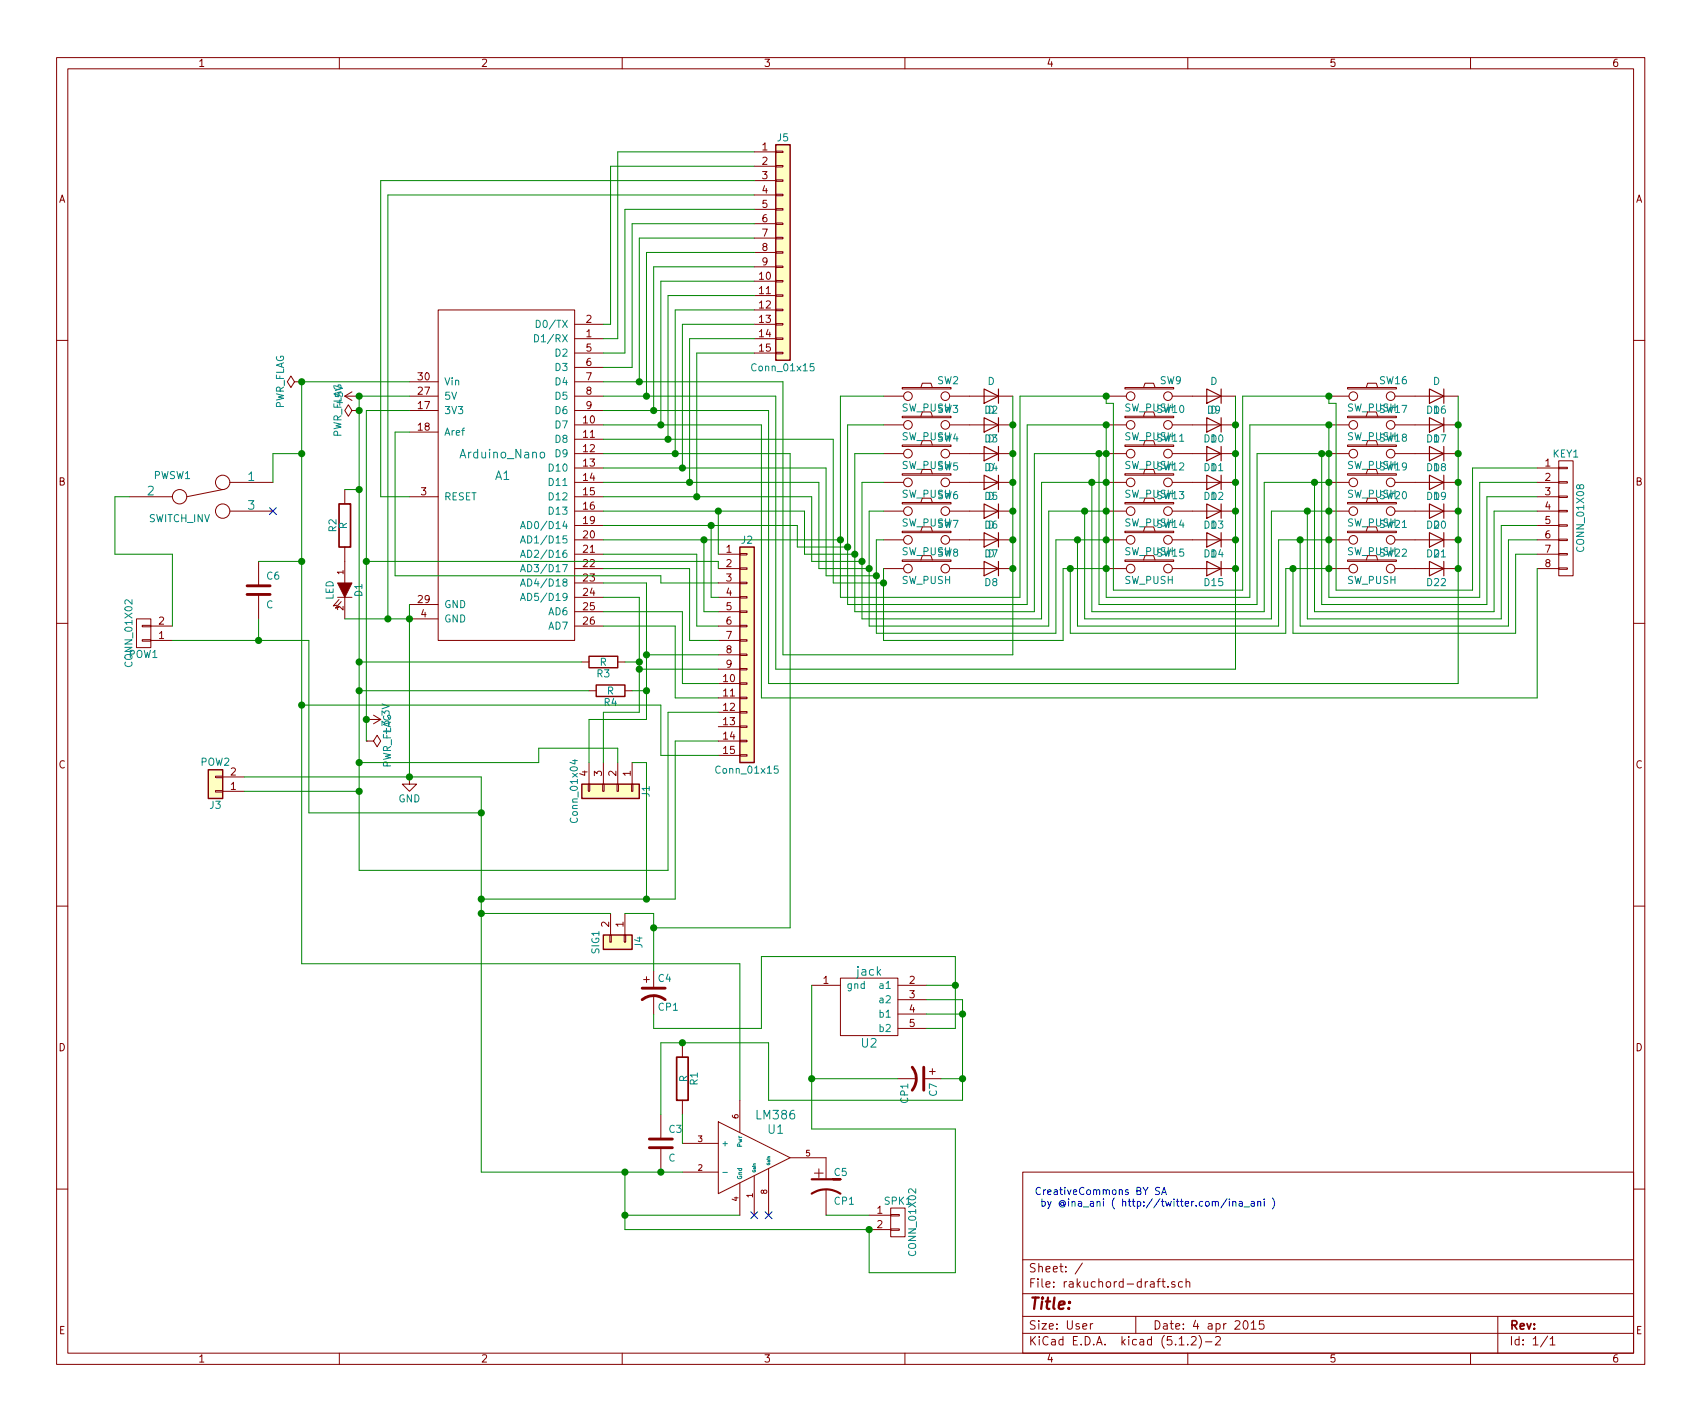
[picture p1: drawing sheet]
<svg xmlns="http://www.w3.org/2000/svg" width="301mm" height="251mm" viewBox="0 0 301 251" stroke-linecap="round" stroke-linejoin="round" font-family="sans-serif">
<g fill="none" stroke="#840000" stroke-width=".18">
<path d="M10 10.2h280.8v231h-280.8zM12 12.2h276.8v227h-276.8zM60 10.2v2M110 10.2v2M160 10.2v2M210 10.2v2M260 10.2v2M133.3 26.8h3.9M133.3 29.4h3.9M133.3 31.9h3.9M133.3 34.5h3.9M133.3 37h3.9"/>
<path d="M133.3 39.5h3.9M137.2 39.4h1.2v.3h-1.2zM137.2 36.9h1.2v.2h-1.2zM137.2 34.3h1.2v.3h-1.2zM137.2 31.8h1.2v.3h-1.2zM137.2 29.3h1.2v.2h-1.2zM137.2 26.7h1.2v.3h-1.2zM77.5 54.8h24.1v58.4h-24.1zM101.6 59.9h5.1M101.6 57.3h5.1M133.3 59.9h3.9M133.3 57.3h3.9"/>
<path d="M133.3 49.7h3.9M133.3 52.2h3.9M133.3 54.8h3.9M133.3 42.1h3.9M133.3 44.6h3.9M133.3 47.2h3.9M137.2 59.7h1.2v.3h-1.2zM137.2 57.2h1.2v.3h-1.2zM137.2 54.7h1.2v.2h-1.2zM137.2 52.1h1.2v.3h-1.2zM137.2 49.6h1.2v.2h-1.2zM137.2 47h1.2v.3h-1.2z"/>
<path d="M137.2 44.5h1.2v.3h-1.2zM137.2 42h1.2v.2h-1.2zM10 60.2h2M52.1 67.5l-.7-1-.6 1 .6 1 .7-1h1.2M53.3 67.5h.1M61 70h2.5M61 70l1.2 .8M62.2 72.6l-.6-1.1-.6 1.1 .6 1 .6-1h1.3M62.2 69.3l-1.2 .7M63.5 72.6h.1M72.4 70h5.1M72.4 72.6h5.1"/>
<path d="M72.4 76.4h5.1M72.4 67.5h5.1M101.6 70h5.1M101.6 75.1h5.1M101.6 77.6h5.1M101.6 72.6h5.1M101.6 67.5h5.1M101.6 62.4h5.1M101.6 64.9h5.1M133.3 62.4h3.9M137.2 62.3h1.2v.2h-1.2zM156.2 70h3.6"/>
<path d="M156.2 75.1h3.6M159.5 68.5h8.6v.3h-8.6zM159.5 73.6h8.6v.2h-8.6zM159.5 78.7h8.6v.2h-8.6zM162.8 68.5l.3-.8h1.5l.2 .8M167.9 70h11.2M167.9 75.1h11.2M195.6 70h3.5M195.6 75.1h3.5M198.9 68.5h8.6v.3h-8.6zM198.9 73.6h8.6v.2h-8.6zM198.9 78.7h8.6v.2h-8.6z"/>
<path d="M202.2 68.5l.2-.8h1.6l.2 .8M207.3 70h11.1M207.3 75.1h11.1M234.9 70h3.6M234.9 75.1h3.6M238.3 68.5h8.6v.3h-8.6zM238.3 73.6h8.6v.2h-8.6zM238.3 78.7h8.6v.2h-8.6zM241.6 68.5l.2-.8h1.5l.3 .8M246.6 70h11.2M246.6 75.1h11.2M288.8 60.2h2"/>
<path d="M22.9 87.8h7.6M39.4 86.5l-6.4 1.3M40.6 85.3h7.7M40.6 90.3h7.7M45.7 99.2v4.4M61 86.5v2.6M61 96.7v6.3M72.4 87.8h5.1M101.6 80.2h5.1M101.6 85.3h5.1M101.6 90.3h5.1M101.6 95.4h5.1"/>
<path d="M101.6 87.8h5.1M101.6 82.7h5.1M101.6 92.9h5.1M101.6 98h5.1M127 98h3.8M130.8 97.8h1.3v.3h-1.3zM156.2 80.2h3.6M156.2 85.3h3.6M156.2 90.3h3.6M156.2 95.4h3.6M159.5 83.7h8.6v.3h-8.6zM159.5 88.8h8.6v.3h-8.6z"/>
<path d="M159.5 93.9h8.6v.3h-8.6zM159.5 99h8.6v.2h-8.6zM167.9 80.2h11.2M167.9 85.3h11.2M167.9 90.3h11.2M167.9 95.4h11.2M195.6 80.2h3.5M195.6 85.3h3.5M195.6 90.3h3.5M195.6 95.4h3.5M198.9 83.7h8.6v.3h-8.6zM198.9 88.8h8.6v.3h-8.6z"/>
<path d="M198.9 93.9h8.6v.3h-8.6zM198.9 99h8.6v.2h-8.6zM207.3 80.2h11.1M207.3 85.3h11.1M207.3 90.3h11.1M207.3 95.4h11.1M234.9 80.2h3.6M234.9 85.3h3.6M234.9 90.3h3.6M234.9 95.4h3.6M238.3 83.7h8.6v.3h-8.6zM238.3 88.8h8.6v.3h-8.6z"/>
<path d="M238.3 93.9h8.6v.3h-8.6zM238.3 99h8.6v.2h-8.6zM246.6 80.2h11.2M246.6 85.3h11.2M246.6 90.3h11.2M246.6 95.4h11.2M271.8 85.3h3.8M271.8 90.3h3.8M271.8 95.4h3.8M271.8 87.8h3.8M271.8 82.7h3.8M271.8 92.9h3.8"/>
<path d="M271.8 98h3.8M275.6 81.5h2.5v20.3h-2.5zM275.6 97.8h1.5v.3h-1.5zM275.6 95.3h1.5v.3h-1.5zM275.6 92.8h1.5v.2h-1.5zM275.6 90.2h1.5v.3h-1.5zM275.6 87.7h1.5v.2h-1.5zM275.6 85.1h1.5v.3h-1.5zM275.6 82.6h1.5v.3h-1.5zM10 110.2h2M24.1 109.4h2.6v5.1h-2.6zM25.1 110.5h1.6v.3h-1.6z"/>
<path d="M25.1 113.1h1.6v.2h-1.6zM26.7 113.2h3.8M26.7 110.7h3.8M45.7 105.1v4.3M59.7 105.6h2.5M59.9 106l-1 1.1 .7-.1M60.3 106.3l-1 1.2 .6-.1M61 105.6v3.8M72.4 106.9h5.1M72.4 109.4h5.1M101.6 100.5h5.1M101.6 110.7h5.1"/>
<path d="M101.6 105.6h5.1M101.6 103h5.1M101.6 108.1h5.1M102.9 117h1.2M109.2 117h1.3M127 100.5h3.8M127 113.2h3.8M127 110.7h3.8M127 105.6h3.8M127 103h3.8M127 108.1h3.8M127 115.7h3.8"/>
<path d="M127 118.3h3.8M130.8 118.2h1.3v.2h-1.3zM130.8 115.6h1.3v.3h-1.3zM130.8 113.1h1.3v.2h-1.3zM130.8 110.5h1.3v.3h-1.3zM130.8 108h1.3v.3h-1.3zM130.8 105.5h1.3v.2h-1.3zM130.8 102.9h1.3v.3h-1.3zM130.8 100.4h1.3v.2h-1.3zM156.2 100.5h3.6M167.9 100.5h11.2M195.6 100.5h3.5"/>
<path d="M207.3 100.5h11.1M234.9 100.5h3.6M246.6 100.5h11.2M271.8 100.5h3.8M275.6 100.4h1.5v.2h-1.5zM288.8 110.2h2M38.1 137.2h1.3v.3h-1.3zM38.1 139.7h1.3v.3h-1.3zM39.4 139.9h3.8M39.4 137.3h3.8M64.8 131h1.2l.7-1 .6 1-.6 1-.7-1M64.8 131h.1"/>
<path d="M64.8 127.2h2.5M66 126.4l1.3 .8M67.3 127.2l-1.3 .7M72.4 137.3v1.3h1.3l-1.3 1.3-1.3-1.3h1.3M104 138.6h.3v1.3h-.3zM104.1 134.8v3.8M104.1 122.1h1.3M106.6 138.6h.2v1.3h-.2zM106.7 134.8v3.8M109.1 138.6h.2v1.3h-.2zM109.2 134.8v3.8M110.5 122.1h1.3"/>
<path d="M111.6 138.6h.3v1.3h-.3zM111.8 134.8v3.8M127 120.8h3.8M127 123.4h3.8M127 125.9h3.8M127 128.4h3.8M127 131h3.8M127 133.5h3.8M130.8 133.4h1.3v.3h-1.3zM130.8 130.9h1.3v.2h-1.3zM130.8 128.3h1.3v.3h-1.3zM130.8 125.8h1.3v.2h-1.3z"/>
<path d="M130.8 123.2h1.3v.3h-1.3zM130.8 120.7h1.3v.3h-1.3zM10 160.2h2M107.8 165.3h.3v1.2h-.3zM107.9 161.5v3.8M110.4 165.3h.2v1.2h-.2zM110.5 161.5v3.8M113.8 173.1h1M114.3 172.6v1.1M115.6 171.6v2.8M115.6 175.9v3.3M143.5 174.2h5.1"/>
<path d="M148.6 172.9h10.1v10.2h-10.1zM158.7 174.2h5.1M158.7 176.7h5.1M158.7 179.2h5.1M288.8 160.2h2M116.8 197v4.3M120.6 184.3v2.6M120.6 194.5v2.5M127 198.3l12.7 6.3-12.7 6.4zM130.8 194.5v5.7M158.7 181.8h5.1M158.7 190.7h3.4"/>
<path d="M163.6 190.7h2.8M164.3 189.4h1.1M164.8 188.9v1M10 210.2h2M116.8 202.9v4.3M120.6 207.2h6.4M120.6 202.1h6.4M130.8 209.1v5.7M133.3 207.8v7M135.9 206.5v8.3M139.7 204.6h6.3v3.9M146 210.2v4.6"/>
<path d="M153.7 214.8h3.8M153.7 217.3h3.8M157.5 217.2h1.5v.3h-1.5zM157.5 214.7h1.5v.2h-1.5zM157.5 213.5h2.5v5.1h-2.5zM180.8 207.2h108v32h-108zM288.8 210.2h2M60 239.2v2M110 239.2v2M160 239.2v2M180.8 235.7h108M180.8 232.7h108"/>
<path d="M180.8 228.7h108M180.8 222.7h108M191.4 223.3l-1.3 1.9M192.8 234v.9M193.2 234l-.4 .2M200.8 232.7v3M204.6 226.5h.5M205.1 226l-.3 .3v1.2M205.4 226.5h.6M205.6 226v1.3l.4 .2M206.5 227.4v.1M207.7 226.6a.37 .37 0 0 0-.6 .1l.1 .3 .5 .1 .1 .2-.2 .2h-.5"/>
<path d="M208.5 237.7h.8M209.1 226.6l-.5-.1-.2 .3 .1 .7h.6M209.7 226.7l.1-.1a.37 .37 0 0 1 .6 .1v.8M209.7 226v1.5M210 237.6v.1M210 239.2v2M210.6 236.4l.2-.2h.4l.2 .2 .1 .3-.1 .2-.8 .8h.9M212 236a1.71 1.71 0 0 1 0 2.3M213.1 237.2h1.2M214.9 236.4l.2-.2h.4l.3 .5-.9 1h.9M220 233.5l.1-.1a.8 .8 0 0 1 .6 .8 .8 .8 0 0 1-.6 .7 1 1 0 0 1-.1-1.4zM221.2 233.9l.4-.5v1.5"/>
<path d="M221.2 234.9h.9M223.4 233.4h-.7l-.1 .8 .3-.2 .5 .1 .1 .2-.1 .5-.2 .1-.6-.1M260 239.2v2M264.8 232.7v6.5M273.6 236.2l-1.2 1.9M274.1 236.7l.4-.5v1.5M274.1 237.7h.8"/>
<circle cx="160.5" cy="70" r=".76"/>
<circle cx="160.5" cy="75.1" r=".76"/>
<circle cx="167.1" cy="70" r=".76"/>
<circle cx="167.1" cy="75.1" r=".76"/>
<circle cx="199.9" cy="70" r=".76"/>
<circle cx="199.9" cy="75.1" r=".76"/>
<circle cx="206.5" cy="70" r=".76"/>
<circle cx="206.5" cy="75.1" r=".76"/>
<circle cx="239.3" cy="70" r=".76"/>
<circle cx="239.3" cy="75.1" r=".76"/>
<circle cx="245.9" cy="70" r=".76"/>
<circle cx="245.9" cy="75.1" r=".76"/>
<circle cx="31.7" cy="87.8" r="1.27"/>
<circle cx="39.4" cy="85.3" r="1.27"/>
<circle cx="39.4" cy="90.3" r="1.27"/>
<circle cx="160.5" cy="95.4" r=".76"/>
<circle cx="160.5" cy="80.2" r=".76"/>
<circle cx="160.5" cy="85.3" r=".76"/>
<circle cx="160.5" cy="90.3" r=".76"/>
<circle cx="167.1" cy="90.3" r=".76"/>
<circle cx="167.1" cy="80.2" r=".76"/>
<circle cx="167.1" cy="85.3" r=".76"/>
<circle cx="167.1" cy="95.4" r=".76"/>
<circle cx="199.9" cy="90.3" r=".76"/>
<circle cx="199.9" cy="80.2" r=".76"/>
<circle cx="199.9" cy="95.4" r=".76"/>
<circle cx="199.9" cy="85.3" r=".76"/>
<circle cx="206.5" cy="90.3" r=".76"/>
<circle cx="206.5" cy="80.2" r=".76"/>
<circle cx="206.5" cy="85.3" r=".76"/>
<circle cx="206.5" cy="95.4" r=".76"/>
<circle cx="239.3" cy="90.3" r=".76"/>
<circle cx="239.3" cy="80.2" r=".76"/>
<circle cx="239.3" cy="85.3" r=".76"/>
<circle cx="239.3" cy="95.4" r=".76"/>
<circle cx="245.9" cy="90.3" r=".76"/>
<circle cx="245.9" cy="80.2" r=".76"/>
<circle cx="245.9" cy="85.3" r=".76"/>
<circle cx="245.9" cy="95.4" r=".76"/>
<circle cx="160.5" cy="100.5" r=".76"/>
<circle cx="167.1" cy="100.5" r=".76"/>
<circle cx="199.9" cy="100.5" r=".76"/>
<circle cx="206.5" cy="100.5" r=".76"/>
<circle cx="239.3" cy="100.5" r=".76"/>
<circle cx="245.9" cy="100.5" r=".76"/>
</g>
<path d="M47.7 89.7l1.2 1.3M48.9 89.7l-1.2 1.3M132.7 214.2l1.3 1.2M134 214.2l-1.3 1.2M135.3 214.2l1.2 1.2M136.5 214.2l-1.2 1.2" fill="none" stroke="#000084" stroke-width=".18"/>
<g fill="none" stroke="#008484" stroke-width=".18">
<path d="M94.5 59.2a.64 .64 0 0 1 .7 .6 .64 .64 0 0 1-.7 .6zM94.8 56.6a.64 .64 0 0 1 .7 .6 .64 .64 0 0 1-.7 .7zM143.9 64.3h-.6l-.1 .6 .2-.1h.4l.1 .6-.2 .2-.5-.2M92 93.4l.5-1.2 .4 1.2M92 96l.5-1.3 .4 1.3M92 98.5l.5-1.2 .4 1.2M92.2 93.1h.6M92.2 95.6h.6M92.2 98.2h.6M95.6 80.1l.2-.2 .4 .2 .1 .5-.2 .3h-.3l-.2-.1zM92 101.1l.5-1.3 .4 1.3M92 103.6l.5-1.3 .4 1.3"/>
<path d="M92 106.1l.5-1.2 .4 1.2M92.2 100.7h.6M92.2 103.2h.6M92.2 105.8h.6M101.2 134.4h.9M101.7 134.3v.7l-.9-.3M137.5 135.4h-.6v.6l.2-.1 .4 .1v.5l-.1 .2-.5-.2M127.8 207.2h.8"/>
</g>
<path d="M59.9 89.1h2.1v7.6h-2.1zM119.6 186.9h2.1v7.6h-2.1z" fill="none" stroke="#840000" stroke-width=".3"/>
<path d="M43.7 105.1h4.1M43.7 103.6h4.1M113.5 176.7a3.3 3.3 0 0 1 4.1 0M113.5 174.7h4.1M161.3 188.6a3.3 3.3 0 0 1 0 4.1M163.3 188.6v4.1M114.8 202.9h4.1M114.8 201.3h4.1" fill="none" stroke="#840000" stroke-width=".51"/>
<path d="M143.5 211a4.6 4.6 0 0 1 5.1 0M143.5 208.5h5.1h-1.3" fill="none" stroke="#840000" stroke-width=".38"/>
<path d="M59.7 103h2.5l-1.2 2.6z" fill="#840000" stroke="#840000" stroke-width=".18"/>
<g fill="#ffffc2" stroke="#ffffc2" stroke-width=".18">
<path d="M102.9 138.6h10.1v2.5h-10.1z"/>
<path d="M106.7 165.3h5.1v2.5h-5.1z"/>
<path d="M36.8 136.1h2.6v5h-2.6z"/>
<path d="M137.2 25.6h2.5v38.1h-2.5z"/>
<path d="M130.8 96.7h2.5v38.1h-2.5z"/>
</g>
<path d="M137.2 25.6h2.5v38.1h-2.5zM130.8 96.7h2.5v38.1h-2.5zM104.1 116h5.1v2h-5.1zM36.8 136.1h2.6v5h-2.6zM102.9 138.6h10.1v2.5h-10.1zM105.4 121.1h5.1v2h-5.1zM106.7 165.3h5.1v2.5h-5.1z" fill="none" stroke="#840000" stroke-width=".25"/>
<g fill="none" stroke="#840000" stroke-width=".2">
<path d="M174 68.8l2.5 1.2-2.5 1.3zM174 73.8l2.5 1.3-2.5 1.3zM174 78.9l2.5 1.3-2.5 1.3zM176.5 68.8v2.5M176.5 73.8v2.6M176.5 78.9v2.6M213.4 68.8l2.5 1.2-2.5 1.3zM213.4 73.8l2.5 1.3-2.5 1.3zM213.4 78.9l2.5 1.3-2.5 1.3zM215.9 68.8v2.5M215.9 73.8v2.6M215.9 78.9v2.6"/>
<path d="M252.7 68.8l2.6 1.2-2.6 1.3zM252.7 73.8l2.6 1.3-2.6 1.3zM252.7 78.9l2.6 1.3-2.6 1.3zM255.3 68.8v2.5M255.3 73.8v2.6M255.3 78.9v2.6M174 84l2.5 1.3-2.5 1.2zM174 89.1l2.5 1.2-2.5 1.3zM174 94.2l2.5 1.2-2.5 1.3zM174 99.2l2.5 1.3-2.5 1.3zM176.5 84v2.5M176.5 89.1v2.5"/>
<path d="M176.5 94.2v2.5M176.5 99.2v2.6M213.4 84l2.5 1.3-2.5 1.2zM213.4 89.1l2.5 1.2-2.5 1.3zM213.4 94.2l2.5 1.2-2.5 1.3zM213.4 99.2l2.5 1.3-2.5 1.3zM215.9 84v2.5M215.9 89.1v2.5M215.9 94.2v2.5M215.9 99.2v2.6M252.7 84l2.6 1.3-2.6 1.2zM252.7 89.1l2.6 1.2-2.6 1.3z"/>
<path d="M252.7 94.2l2.6 1.2-2.6 1.3zM252.7 99.2l2.6 1.3-2.6 1.3zM255.3 84v2.5M255.3 89.1v2.5M255.3 94.2v2.5M255.3 99.2v2.6"/>
</g>
<g fill="none" stroke="#008400" stroke-width=".18">
<path d="M133.3 31.9h-66v55.9h5.1M133.3 37h-22.8v25.4h-3.8M133.3 26.8h-24.1v33.1h-2.5M133.3 29.4h-25.4v27.9h-1.2M133.3 34.5h-64.7v74.9M133.3 39.5h-21.5v25.4h-5.1M133.3 47.2h-17.7v25.4M133.3 57.3h-12.7v25.4M133.3 49.7h-16.5v25.4M133.3 44.6h-19v25.4M133.3 42.1h-20.3v25.4M133.3 59.9h-11.4v25.4"/>
<path d="M133.3 52.2h-15.2v25.4M133.3 54.8h-13.9v25.4M72.4 70h-8.9v83.8h54.6v-27.9h8.9M72.4 76.4h-2.6v25.4h47v1.2h10.2M72.4 67.5h-19.1v102.9h77.5v24.1M72.4 72.6h-7.6v58.4M106.7 67.5h31.7v48.2h40.7v-45.7M106.7 70h30.5v48.3h81.2v-48.3M106.7 75.1h27.9v48.3h137.2v-22.9M106.7 77.6h40.6v25.4h8.9M133.3 62.4h-10.1v25.4M156.2 70h-7.6v35.6h31.7v-35.6h15.3v1.3h1.2v33h22.9v-34.3h15.2v1.3h1.3v33h24.1v-21.6h11.5"/>
<path d="M156.2 75.1h-6.3v31.8h31.7v-31.8h14v30.5h25.4v-30.5h13.9v30.5h26.7v-20.3h10.2M257.8 70v50.8h-121.9v-48.2h-29.2M22.9 87.8h-2.6v10.2h10.2v12.7M45.7 99.2h7.6M53.3 80.2h-5v5.1M61 86.5h2.5M64.8 99.2h62.2v1.3M106.7 98h16.5v12.7h3.8M106.7 90.3h35.5v7.7h8.9M106.7 87.8h36.8v11.4h8.9M106.7 82.7h39.3v19.1h8.9M106.7 85.3h38.1v15.2h8.9"/>
<path d="M106.7 92.9h34.3v3.8h8.9M106.7 95.4h41.9M106.7 80.2h33v83.8h-24.1M124.5 95.4v12.7h2.5M125.7 92.9v12.7h1.3M127 90.3v7.7M156.2 80.2h-5.1v27.9h31.8v-27.9h12.7M156.2 85.3h-3.8v24.1h31.7v-24.1h11.5M156.2 90.3h-2.5v20.4h31.7v-20.4h10.2M156.2 95.4h-1.3v16.5h31.8v-16.5h8.9M190.5 95.4v15.3h35.6v-15.3h8.8M191.8 90.3v19.1h33v-19.1h10.1"/>
<path d="M193 85.3v22.8h30.5v-22.8h11.4M194.3 80.2v26.7h27.9v-26.7h12.7M229.9 95.4v15.3h36.8v-15.3h5.1M231.1 90.3v19.1h34.3v-16.5h6.4M232.4 85.3v22.8h31.8v-17.8h7.6M233.7 80.2v26.7h29.2v-19.1h8.9M271.8 98h-3.8v13.9h-39.4v-11.4M30.5 113.2h24.1v30.5h30.5M45.7 109.4v3.8M61 109.4h11.4M63.5 117h39.4M72.4 106.9v30.4"/>
<path d="M106.7 100.5h15.2v12.7h5.1M106.7 105.6h6.3v20.3h-6.3v8.9M106.7 108.1h13.9v12.7h6.4M106.7 110.7h12.7v12.7h7.6M106.7 103h7.6v24.2h-10.2v7.6M110.5 117h2.5M113 118.3h14M114.3 115.7h12.7M156.2 100.5v12.7h31.8v-12.7h7.6M189.2 100.5v11.4h38.1v-11.4h7.6M43.2 137.3h41.9v69.9h35.5M43.2 139.9h20.3"/>
<path d="M53.3 124.6h63.5v8.9h10.2M63.5 122.1h40.6M63.5 134.8h31.7v-2.5h14v2.5M111.8 134.8h2.5v24.1M111.8 122.1h2.5M127 131h-7.6v27.9h-34.3M85.1 161.5h22.8M110.5 161.5h5.1v10.1M115.6 179.2v2.6h19v-12.7h34.3v12.7h-5.1M143.5 174.2v25.4h25.4v25.4h-15.2v-7.7h-43.2v-10.1M163.8 176.7h6.4v17.8h-34.3v-10.2h-19.1v12.7M163.8 179.2h6.4"/>
<path d="M163.8 174.2h5.1M120.6 197v5.1M143.5 190.7h15.2M166.4 190.7h3.8M110.5 214.8h20.3M146 214.8h7.7"/>
</g>
<g fill="#008400" stroke="#008400" stroke-width=".25">
<circle cx="179.1" cy="75.1" r=".51"/>
<circle cx="179.1" cy="80.2" r=".51"/>
<circle cx="179.1" cy="85.3" r=".51"/>
<circle cx="179.1" cy="90.3" r=".51"/>
<circle cx="179.1" cy="95.4" r=".51"/>
<circle cx="179.1" cy="100.5" r=".51"/>
<circle cx="218.4" cy="75.1" r=".51"/>
<circle cx="218.4" cy="80.2" r=".51"/>
<circle cx="218.4" cy="85.3" r=".51"/>
<circle cx="218.4" cy="90.3" r=".51"/>
<circle cx="218.4" cy="95.4" r=".51"/>
<circle cx="195.6" cy="70" r=".51"/>
<circle cx="195.6" cy="75.1" r=".51"/>
<circle cx="194.3" cy="80.2" r=".51"/>
<circle cx="193" cy="85.3" r=".51"/>
<circle cx="191.8" cy="90.3" r=".51"/>
<circle cx="190.5" cy="95.4" r=".51"/>
<circle cx="189.2" cy="100.5" r=".51"/>
<circle cx="257.8" cy="75.1" r=".51"/>
<circle cx="257.8" cy="80.2" r=".51"/>
<circle cx="257.8" cy="85.3" r=".51"/>
<circle cx="257.8" cy="90.3" r=".51"/>
<circle cx="257.8" cy="95.4" r=".51"/>
<circle cx="235" cy="75.1" r=".51"/>
<circle cx="233.7" cy="80.2" r=".51"/>
<circle cx="232.4" cy="85.3" r=".51"/>
<circle cx="231.1" cy="90.3" r=".51"/>
<circle cx="229.9" cy="95.4" r=".51"/>
<circle cx="228.6" cy="100.5" r=".51"/>
<circle cx="218.4" cy="100.5" r=".51"/>
<circle cx="257.8" cy="100.5" r=".51"/>
<circle cx="156.2" cy="103" r=".51"/>
<circle cx="154.9" cy="101.8" r=".51"/>
<circle cx="153.7" cy="100.5" r=".51"/>
<circle cx="152.4" cy="99.2" r=".51"/>
<circle cx="151.1" cy="98" r=".51"/>
<circle cx="149.9" cy="96.7" r=".51"/>
<circle cx="148.6" cy="95.4" r=".51"/>
<circle cx="110.5" cy="207.2" r=".51"/>
<circle cx="110.5" cy="214.8" r=".51"/>
<circle cx="53.3" cy="80.2" r=".51"/>
<circle cx="116.8" cy="207.2" r=".51"/>
<circle cx="170.2" cy="179.2" r=".51"/>
<circle cx="168.9" cy="174.2" r=".51"/>
<circle cx="53.3" cy="99.2" r=".51"/>
<circle cx="45.7" cy="113.2" r=".51"/>
<circle cx="120.7" cy="184.3" r=".51"/>
<circle cx="85.1" cy="143.7" r=".51"/>
<circle cx="170.2" cy="190.7" r=".51"/>
<circle cx="143.5" cy="190.7" r=".51"/>
<circle cx="72.4" cy="109.4" r=".51"/>
<circle cx="63.5" cy="86.5" r=".51"/>
<circle cx="63.5" cy="117" r=".51"/>
<circle cx="63.5" cy="122.1" r=".51"/>
<circle cx="113" cy="117" r=".51"/>
<circle cx="114.3" cy="122.1" r=".51"/>
<circle cx="115.6" cy="164" r=".51"/>
<circle cx="85.1" cy="161.5" r=".51"/>
<circle cx="68.6" cy="109.4" r=".51"/>
<circle cx="113" cy="67.5" r=".51"/>
<circle cx="114.3" cy="70" r=".51"/>
<circle cx="115.6" cy="72.6" r=".51"/>
<circle cx="116.8" cy="75.1" r=".51"/>
<circle cx="118.1" cy="77.6" r=".51"/>
<circle cx="119.4" cy="80.2" r=".51"/>
<circle cx="120.7" cy="82.7" r=".51"/>
<circle cx="121.9" cy="85.3" r=".51"/>
<circle cx="123.2" cy="87.8" r=".51"/>
<circle cx="127" cy="90.3" r=".51"/>
<circle cx="125.7" cy="92.9" r=".51"/>
<circle cx="124.5" cy="95.4" r=".51"/>
<circle cx="114.3" cy="115.7" r=".51"/>
<circle cx="113" cy="118.3" r=".51"/>
<circle cx="53.3" cy="124.6" r=".51"/>
<circle cx="72.4" cy="137.3" r=".51"/>
<circle cx="85.1" cy="158.9" r=".51"/>
<circle cx="114.3" cy="158.9" r=".51"/>
<circle cx="64.8" cy="127.2" r=".51"/>
<circle cx="64.8" cy="99.2" r=".51"/>
<circle cx="63.5" cy="72.6" r=".51"/>
<circle cx="63.5" cy="139.9" r=".51"/>
<circle cx="63.5" cy="134.8" r=".51"/>
<circle cx="53.3" cy="67.5" r=".51"/>
<circle cx="63.5" cy="70" r=".51"/>
<circle cx="153.7" cy="217.3" r=".51"/>
<circle cx="195.6" cy="80.2" r=".51"/>
<circle cx="195.6" cy="85.3" r=".51"/>
<circle cx="195.6" cy="90.3" r=".51"/>
<circle cx="195.6" cy="95.4" r=".51"/>
<circle cx="195.6" cy="100.5" r=".51"/>
<circle cx="235" cy="70" r=".51"/>
<circle cx="235" cy="80.2" r=".51"/>
<circle cx="235" cy="85.3" r=".51"/>
<circle cx="235" cy="90.3" r=".51"/>
<circle cx="235" cy="95.4" r=".51"/>
<circle cx="235" cy="100.5" r=".51"/>
</g>
<g fill="none" stroke="#0000c2" stroke-width=".18">
<path d="M205 210l-.5-.1-.2 .1v.4l.6 .2 .1 .3-.2 .2h-.5M205.4 211.1l.4-1.2 .4 1.2M205.5 210.8h.6M216.9 211.9l-1.1 1.6M217.3 211.9v.2M217.3 212.4v.8M218 212.5l.1-.1h.3l.1 .8M218 212.4v.8M219.1 212.4h.5l.1 .8M219.7 212.7h-.5l-.2 .2 .1 .3h.6M220 213.3h.9M221.2 212.4h.5l.1 .8"/>
<path d="M221.8 212.7h-.5l-.1 .2 .1 .3h.5M222.4 212.5l.2-.1h.3v.8M222.4 212.4v.8M223.5 211.9v.2M223.5 212.4v.8M225 211.8a1.4 1.4 0 0 1 0 1.9"/>
</g>
<g font-size="2.8" fill="#840000">
<text x="144" y="208.3">+</text>
<text x="181.8" y="231.5">Title:</text>
</g>
<g font-size="2.1" fill="#008484">
<text x="81.6" y="81">Arduino_Nano</text>
<text x="26.1" y="87.6">2</text>
<text x="43.9" y="85">1</text>
<text x="87.6" y="84.8">A1</text>
<text x="43.9" y="90.1">3</text>
<text x="151.6" y="172.5">jack</text>
<text x="152.3" y="185.2">U2</text>
<text x="133.9" y="197.9">LM386</text>
<text x="135.8" y="200.4">U1</text>
</g>
<g font-size="2.1" fill="#840000">
<text x="181.8" y="227.6">File: rakuchord-draft.sch</text>
<text x="181.8" y="224.9">Sheet: /</text>
<text x="181.8" y="237.8">KiCad E.D.A. kicad (5.1.2)-2</text>
<text x="181.8" y="235">Size: User</text>
<text x="203.8" y="235">Date: 4 apr 2015</text>
<text x="266.8" y="235">Rev:</text>
<text x="266.8" y="237.8">Id: 1/1</text>
</g>
<g font-size="1.8" fill="#840000">
<text x="35" y="11.8">1</text>
<text x="85" y="11.8">2</text>
<text x="135" y="11.8">3</text>
<text x="185" y="11.8">4</text>
<text x="235" y="11.8">5</text>
<text x="285" y="11.8">6</text>
<text x="134.8" y="26.6">1</text>
<text x="134.8" y="29.1">2</text>
<text x="10.4" y="35.8">A</text>
<text x="134.8" y="31.7">3</text>
<text x="134.8" y="34.2">4</text>
<text x="289.2" y="35.8">A</text>
<text x="134.8" y="36.8">5</text>
<text x="134.8" y="39.3">6</text>
<text x="134.8" y="41.8">7</text>
<text x="134.8" y="44.4">8</text>
<text x="134.8" y="46.9">9</text>
<text x="134.3" y="49.5">10</text>
<text x="134.3" y="52">11</text>
<text x="103.7" y="59.6">1</text>
<text x="103.7" y="57.1">2</text>
<text x="134.3" y="54.5">12</text>
<text x="134.3" y="57.1">13</text>
<text x="134.3" y="59.6">14</text>
<text x="103.7" y="62.2">5</text>
<text x="103.7" y="64.7">6</text>
<text x="134.3" y="62.2">15</text>
<text x="74" y="69.8">27</text>
<text x="74" y="67.2">30</text>
<text x="103.7" y="67.2">7</text>
<text x="103.7" y="69.8">8</text>
<text x="74" y="72.3">17</text>
<text x="74" y="76.1">18</text>
<text x="103.2" y="74.9">10</text>
<text x="103.2" y="77.4">11</text>
<text x="103.7" y="72.3">9</text>
<text x="159.5" y="72.7">SW_PUSH</text>
<text x="159.5" y="77.8">SW_PUSH</text>
<text x="198.8" y="72.7">SW_PUSH</text>
<text x="198.8" y="77.8">SW_PUSH</text>
<text x="238.2" y="72.7">SW_PUSH</text>
<text x="238.2" y="77.8">SW_PUSH</text>
<text x="103.2" y="79.9">12</text>
<text x="103.2" y="82.5">13</text>
<text x="159.5" y="82.9">SW_PUSH</text>
<text x="198.8" y="82.9">SW_PUSH</text>
<text x="238.2" y="82.9">SW_PUSH</text>
<text x="273.2" y="82.5">1</text>
<text x="10.4" y="85.8">B</text>
<text x="74.4" y="87.6">3</text>
<text x="103.2" y="85">14</text>
<text x="103.2" y="87.6">15</text>
<text x="159.5" y="88">SW_PUSH</text>
<text x="198.8" y="88">SW_PUSH</text>
<text x="238.2" y="88">SW_PUSH</text>
<text x="273.2" y="85">2</text>
<text x="273.2" y="87.6">3</text>
<text x="289.2" y="85.8">B</text>
<text x="103.2" y="90.1">16</text>
<text x="103.2" y="92.6">19</text>
<text x="103.2" y="95.2">20</text>
<text x="159.5" y="93.1">SW_PUSH</text>
<text x="198.8" y="93.1">SW_PUSH</text>
<text x="238.2" y="93.1">SW_PUSH</text>
<text x="273.2" y="90.1">4</text>
<text x="273.2" y="92.6">5</text>
<text x="273.2" y="95.2">6</text>
<text x="103.2" y="97.7">21</text>
<text x="103.2" y="100.3">22</text>
<text x="128.4" y="97.7">1</text>
<text x="128.4" y="100.3">2</text>
<text x="159.5" y="98.1">SW_PUSH</text>
<text x="198.8" y="98.1">SW_PUSH</text>
<text x="238.2" y="98.1">SW_PUSH</text>
<text x="273.2" y="97.7">7</text>
<text x="273.2" y="100.3">8</text>
<text x="74" y="106.6">29</text>
<text x="103.2" y="102.8">23</text>
<text x="103.2" y="105.3">24</text>
<text x="103.2" y="107.9">25</text>
<text x="128.4" y="102.8">3</text>
<text x="128.4" y="105.3">4</text>
<text x="128.4" y="107.9">5</text>
<text x="28.1" y="113">1</text>
<text x="28.1" y="110.4">2</text>
<text x="74.4" y="109.1">4</text>
<text x="103.2" y="110.4">26</text>
<text x="128.4" y="110.4">6</text>
<text x="128.4" y="113">7</text>
<text x="128.4" y="115.5">8</text>
<text x="128.4" y="118">9</text>
<text x="127.9" y="120.6">10</text>
<text x="127.9" y="123.1">11</text>
<text x="127.9" y="125.7">12</text>
<text x="127.9" y="128.2">13</text>
<text x="127.9" y="130.7">14</text>
<text x="10.4" y="135.8">C</text>
<text x="40.8" y="137.1">2</text>
<text x="103.9" y="137.2" transform="rotate(-90 103.9 137.2)">4</text>
<text x="106.4" y="137.2" transform="rotate(-90 106.4 137.2)">3</text>
<text x="109" y="137.2" transform="rotate(-90 109 137.2)">2</text>
<text x="111.5" y="137.2" transform="rotate(-90 111.5 137.2)">1</text>
<text x="127.9" y="133.3">15</text>
<text x="289.2" y="135.8">C</text>
<text x="40.8" y="139.6">1</text>
<text x="107.7" y="163.9" transform="rotate(-90 107.7 163.9)">2</text>
<text x="110.2" y="163.9" transform="rotate(-90 110.2 163.9)">1</text>
<text x="145.6" y="173.9">1</text>
<text x="160.8" y="173.9">2</text>
<text x="160.8" y="176.5">3</text>
<text x="160.8" y="179">4</text>
<text x="10.4" y="185.8">D</text>
<text x="160.8" y="181.5">5</text>
<text x="289.2" y="185.8">D</text>
<text x="155.1" y="214.6">1</text>
<text x="155.1" y="217.1">2</text>
<text x="10.4" y="235.8">E</text>
<text x="289.2" y="235.8">E</text>
<text x="35" y="240.8">1</text>
<text x="85" y="240.8">2</text>
<text x="135" y="240.8">3</text>
<text x="185" y="240.8">4</text>
<text x="235" y="240.8">5</text>
<text x="285" y="240.8">6</text>
</g>
<g font-size="1.8" fill="#008484">
<text x="137.5" y="25">J5</text>
<text x="95.6" y="58">D0/TX</text>
<text x="95.4" y="60.5">D1/RX</text>
<text x="98.3" y="63">D2</text>
<text x="98.3" y="65.6">D3</text>
<text x="133.2" y="65.6">Conn_01x15</text>
<text x="60.6" y="71.6" transform="rotate(-90 60.6 71.6)">+5V</text>
<text x="78.5" y="70.7">5V</text>
<text x="78.5" y="68.1">Vin</text>
<text x="98.3" y="68.1">D4</text>
<text x="98.3" y="70.7">D5</text>
<text x="165.7" y="67.9">SW2</text>
<text x="174.6" y="68">D</text>
<text x="205.1" y="67.9">SW9</text>
<text x="214" y="68">D</text>
<text x="244" y="67.9">SW16</text>
<text x="253.4" y="68">D</text>
<text x="50.2" y="72.4" transform="rotate(-90 50.2 72.4)">PWR_FLAG</text>
<text x="60.4" y="77.5" transform="rotate(-90 60.4 77.5)">PWR_FLAG</text>
<text x="78.5" y="73.2">3V3</text>
<text x="78.5" y="77">Aref</text>
<text x="98.3" y="75.7">D7</text>
<text x="98.3" y="73.2">D6</text>
<text x="165.7" y="73">SW3</text>
<text x="174.6" y="73.1">D</text>
<text x="204.6" y="73">SW10</text>
<text x="214" y="73.1">D</text>
<text x="244" y="73">SW17</text>
<text x="252.3" y="73.1">D16</text>
<text x="253.4" y="73.1">D</text>
<text x="97.3" y="83.4">D10</text>
<text x="98.3" y="78.3">D8</text>
<text x="98.3" y="80.8">D9</text>
<text x="165.7" y="78.1">SW4</text>
<text x="165.7" y="83.2">SW5</text>
<text x="174.6" y="78.2">D</text>
<text x="174.6" y="83.3">D</text>
<text x="204.6" y="78.1">SW11</text>
<text x="204.6" y="83.2">SW12</text>
<text x="213" y="78.2">D10</text>
<text x="213" y="83.3">D11</text>
<text x="214" y="78.2">D</text>
<text x="214" y="83.3">D</text>
<text x="244" y="78.1">SW18</text>
<text x="244" y="83.2">SW19</text>
<text x="252.3" y="78.2">D17</text>
<text x="252.3" y="83.3">D18</text>
<text x="253.4" y="78.2">D</text>
<text x="253.4" y="83.3">D</text>
<text x="274.5" y="80.9">KEY1</text>
<text x="27.2" y="84.7">PWSW1</text>
<text x="78.5" y="88.4">RESET</text>
<text x="97.3" y="85.9">D11</text>
<text x="97.3" y="88.4">D12</text>
<text x="165.7" y="88.2">SW6</text>
<text x="174.6" y="88.4">D</text>
<text x="204.6" y="88.2">SW13</text>
<text x="213" y="88.4">D12</text>
<text x="214" y="88.4">D</text>
<text x="244" y="88.2">SW20</text>
<text x="252.3" y="88.4">D19</text>
<text x="253.4" y="88.4">D</text>
<text x="26.3" y="92.3">SWITCH_INV</text>
<text x="59.5" y="94" transform="rotate(-90 59.5 94)">R2</text>
<text x="61.3" y="93.5" transform="rotate(-90 61.3 93.5)">R</text>
<text x="93.3" y="93.5">AD0/D14</text>
<text x="97.3" y="91">D13</text>
<text x="165.7" y="93.3">SW7</text>
<text x="174.6" y="93.4">D</text>
<text x="204.6" y="93.3">SW14</text>
<text x="213" y="93.4">D13</text>
<text x="214" y="93.4">D</text>
<text x="244" y="93.3">SW21</text>
<text x="252.3" y="93.4">D20</text>
<text x="253.4" y="93.4">D</text>
<text x="93.3" y="96.1">AD1/D15</text>
<text x="93.3" y="98.6">AD2/D16</text>
<text x="93.3" y="101.1">AD3/D17</text>
<text x="131.1" y="96.1">J2</text>
<text x="165.7" y="98.4">SW8</text>
<text x="174.6" y="98.5">D</text>
<text x="204.6" y="98.4">SW15</text>
<text x="213" y="98.5">D14</text>
<text x="214" y="98.5">D</text>
<text x="244" y="98.4">SW22</text>
<text x="252.3" y="98.5">D21</text>
<text x="253.4" y="98.5">D</text>
<text x="280.1" y="97.2" transform="rotate(-90 280.1 97.2)">CONN_01X08</text>
<text x="47.1" y="107.5">C</text>
<text x="47.2" y="102.5">C6</text>
<text x="59" y="106.1" transform="rotate(-90 59 106.1)">LED</text>
<text x="64.1" y="105.4" transform="rotate(-90 64.1 105.4)">D1</text>
<text x="78.5" y="107.5">GND</text>
<text x="93.3" y="103.7">AD4/D18</text>
<text x="93.3" y="106.2">AD5/D19</text>
<text x="159.5" y="103.2">SW_PUSH</text>
<text x="174.1" y="103.6">D8</text>
<text x="198.8" y="103.2">SW_PUSH</text>
<text x="213" y="103.6">D15</text>
<text x="238.2" y="103.2">SW_PUSH</text>
<text x="252.3" y="103.6">D22</text>
<text x="78.5" y="110">GND</text>
<text x="97.1" y="108.8">AD6</text>
<text x="97.1" y="111.3">AD7</text>
<text x="22.8" y="116.3">POW1</text>
<text x="23.4" y="117.6" transform="rotate(-90 23.4 117.6)">CONN_01X02</text>
<text x="105.6" y="119.7">R3</text>
<text x="106" y="117.7">R</text>
<text x="106.8" y="124.8">R4</text>
<text x="107.3" y="122.8">R</text>
<text x="68.9" y="129.5" transform="rotate(-90 68.9 129.5)">+3.3V</text>
<text x="35.5" y="135.4">POW2</text>
<text x="69.1" y="135.9" transform="rotate(-90 69.1 135.9)">PWR_FLAG</text>
<text x="126.9" y="136.8">Conn_01x15</text>
<text x="37.1" y="143">J3</text>
<text x="70.4" y="141.8">GND</text>
<text x="114.9" y="140.8" transform="rotate(-90 114.9 140.8)">J1</text>
<text x="102.2" y="145.1" transform="rotate(-90 102.2 145.1)">Conn_01x04</text>
<text x="113.6" y="167.5" transform="rotate(-90 113.6 167.5)">J4</text>
<text x="106" y="168.6" transform="rotate(-90 106 168.6)">SIG1</text>
<text x="116.4" y="173.6">C4</text>
<text x="116.5" y="178.7">CP1</text>
<text x="149.6" y="174.8">gnd</text>
<text x="155.7" y="179.9">b1</text>
<text x="155.8" y="174.8">a1</text>
<text x="155.8" y="177.3">a2</text>
<text x="155.7" y="182.4">b2</text>
<text x="121.5" y="191.3" transform="rotate(-90 121.5 191.3)">R</text>
<text x="123.4" y="191.8" transform="rotate(-90 123.4 191.8)">R1</text>
<text x="160.6" y="195" transform="rotate(-90 160.6 195)">CP1</text>
<text x="165.7" y="193.7" transform="rotate(-90 165.7 193.7)">C7</text>
<text x="118.3" y="200.3">C3</text>
<text x="118.2" y="205.3">C</text>
<text x="147.5" y="207.9">C5</text>
<text x="147.6" y="213">CP1</text>
<text x="156.4" y="213">SPK1</text>
<text x="162" y="221.7" transform="rotate(-90 162 221.7)">CONN_01X02</text>
</g>
<g font-size="1.8" fill="#0000c2">
<text x="182.9" y="211.2">CreativeCommons BY SA</text>
<text x="183.4" y="213.3">by @ina_ani ( http://twitter.com/ina_ani )</text>
</g>
<g font-size="1.4" fill="#840000">
<text x="60.7" y="101.5" transform="rotate(-90 60.7 101.5)">1</text>
<text x="60.7" y="107.9" transform="rotate(-90 60.7 107.9)">2</text>
<text x="130.6" y="197.7" transform="rotate(-90 130.6 197.7)">6</text>
<text x="123.4" y="201.9">3</text>
<text x="123.4" y="206.9">2</text>
<text x="142.5" y="204.4">5</text>
<text x="130.6" y="212.3" transform="rotate(-90 130.6 212.3)">4</text>
<text x="133.1" y="211.7" transform="rotate(-90 133.1 211.7)">1</text>
<text x="135.6" y="211" transform="rotate(-90 135.6 211)">8</text>
</g>
<text font-size="1.4" fill="#008484" x="127.5" y="202.6">+</text>
<g font-size="1.1" fill="#008484">
<text x="131.2" y="202.7" transform="rotate(-90 131.2 202.7)">Pwr</text>
<text x="131.2" y="208.6" transform="rotate(-90 131.2 208.6)">Gnd</text>
</g>
<g font-size=".7" fill="#008484">
<text x="133.6" y="207.3" transform="rotate(-90 133.6 207.3)">Gain</text>
<text x="136.1" y="206" transform="rotate(-90 136.1 206)">Gain</text>
</g>
</svg>
